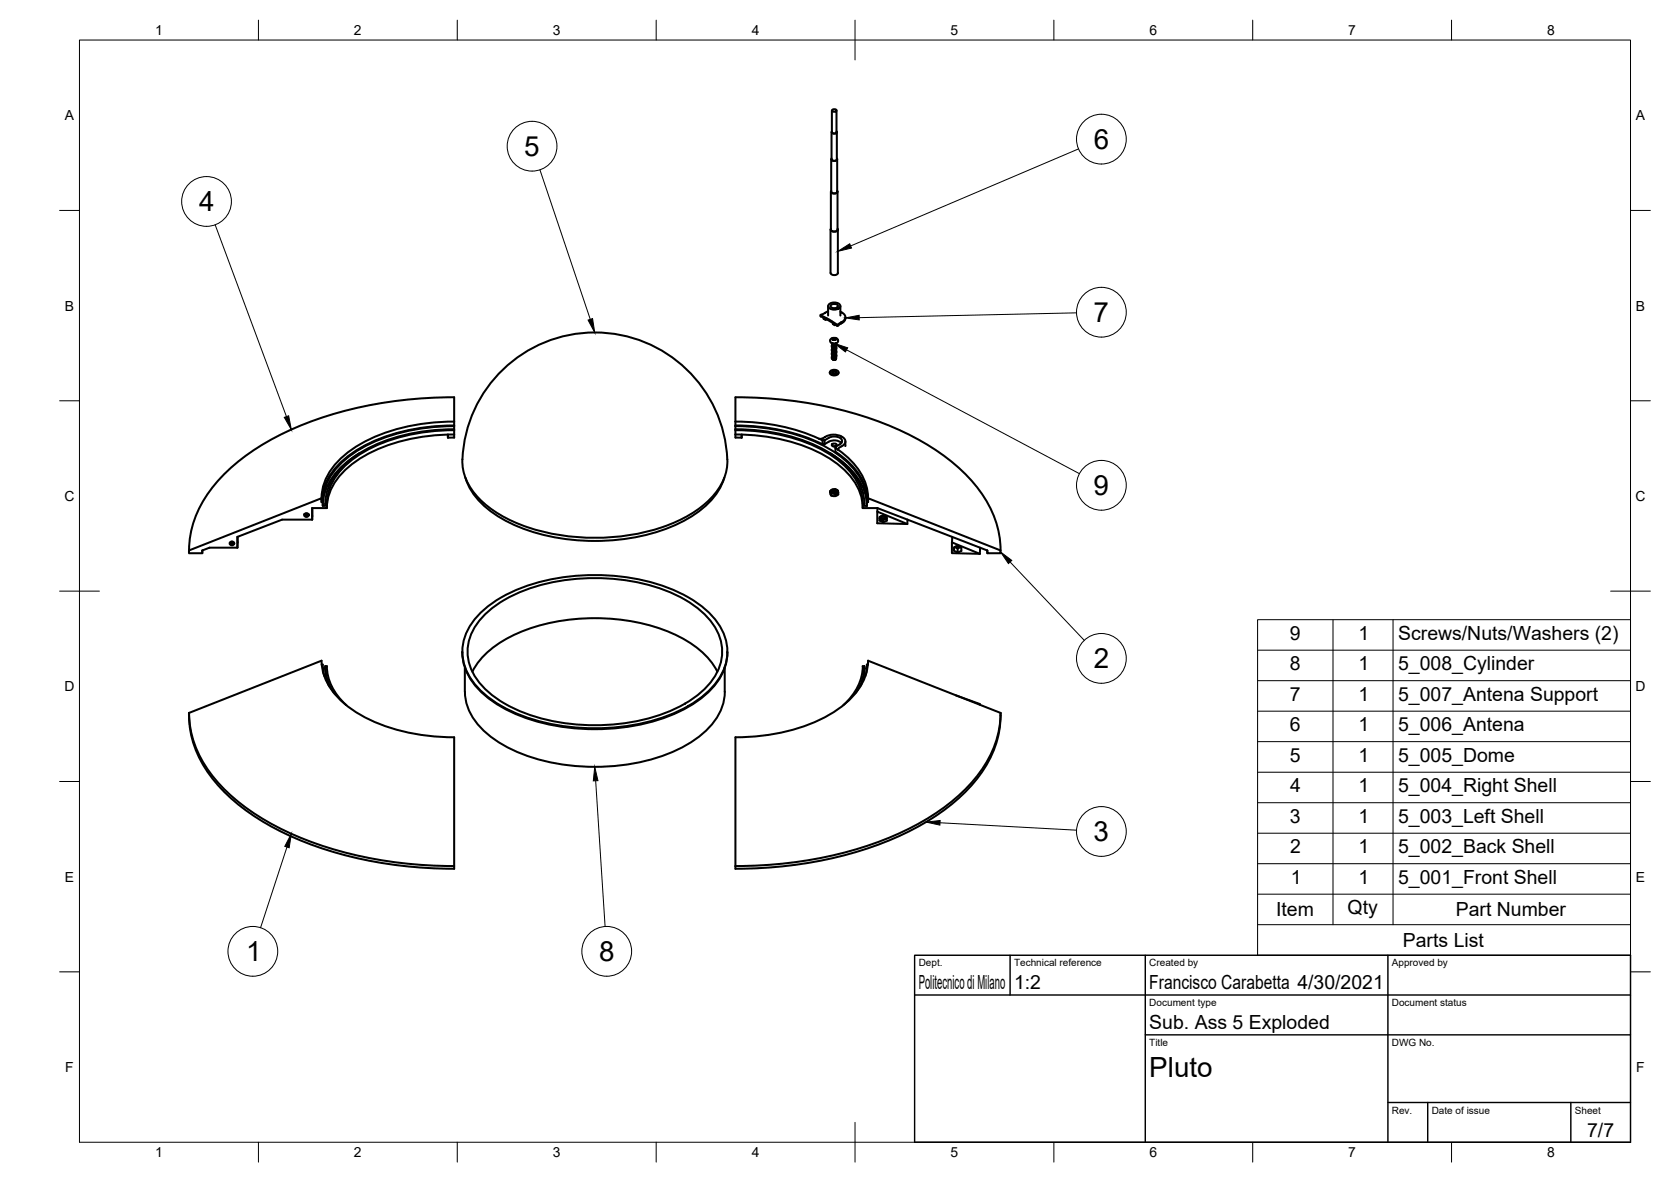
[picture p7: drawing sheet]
<svg xmlns="http://www.w3.org/2000/svg" width="420mm" height="297mm" viewBox="0 0 420 297" stroke-linecap="round" stroke-linejoin="round" font-family="sans-serif">
<!-- layer: Visible -->
<g fill="none" stroke="#000" stroke-width=".51">
<path d="M209.1 33.2v6.8M209.1 39.8l-.1 .2a.86 .86 0 0 0 1.5 0l-.1-.2M209.2 27.8v5.4l.6 .3 .6-.3-.1-5.4M209.2 33v.4l.4 .2 .8-.2v-.4M209.2 27.7l.7-.3 .4 .5-.7 .2zM210.4 33.2v6.8M208.8 57.7l.1 10.9a1.06 1.06 0 0 0 1.8 0M208.9 48.2v9.5M208.9 57.5v.2a1.06 1.06 0 0 0 1.8 0l-.1-.2M209 40v8.2a.87 .87 0 0 0 1.5 0v-8.2M209 48l-.1 .2a.97 .97 0 0 0 1.7 0l-.1-.2M209.1 40a.76 .76 0 0 0 1.3 0"/>
<path d="M210.6 48.2v9.5a.97 .97 0 0 1-1.7 0M210.7 57.7v10.9M206.3 79.2l.1 .3 .7 .4v.2l.5 .3M207.4 78.6l-1.1 .6 2.1 1.1 2.1 1.3M207.5 78.6h-.1M208.2 76.9v2.4M208.2 78.2l-.7 .4M208.4 76.5a1.98 1.98 0 0 1 2.9 .3 1.33 1.33 0 0 1-1.8 1 .94 .94 0 0 1-1-.3 .94 .94 0 0 1-.1-1zM208.9 76.7l.9-.3a.68 .68 0 0 1 .8 .7l-.8 .4a.68 .68 0 0 1-.9-.8zM211.3 76.9v2.4M211.3 78.4l.4 .2M211.8 78.6a1.37 1.37 0 0 1 .6 1.4 1.37 1.37 0 0 1-1.1 1.1l-.6 .5h-.2"/>
<path d="M212.6 79.7v.3M207.8 80.2l-.2 .2v-.3a4.7 4.7 0 0 1 2.1 1.5l.2 .1M208.6 93.6a1.19 1.19 0 0 0 1.1 .8 1.19 1.19 0 0 0 1.1-.7v-.1M208.7 93.3a1.36 1.36 0 0 1 2.1 .3 1.26 1.26 0 0 1-2.1 0zM208.9 85.2l.1-.1a1.24 1.24 0 0 1 1.6 .1l.1 .3-.1 .5-.9 .4-.8-.4-.2-.2zM209.2 93.5l.7-.2 .4 .3-.7 .3zM209.2 93.6l.6-.2 .5 .2M209.2 86.3l.4 .3h.3l.3-.3M209.2 86.6h.1M209.2 86.7h.1M209.2 87h.1M209.2 87.6h.1"/>
<path d="M209.2 87.7h.1M209.2 88.2v.1M209.2 88.4h.1M209.2 88.5h.1M209.2 88.6v.1M209.2 89.2h.1M209.2 89.3h.1M209.2 89.5h.1M209.2 89.6h.1M209.2 89.9h.1M209.3 90.1l.3 .3M209.3 89v.2l.4 .1 .4-.1 .1-.3-.4 .4-.6-.2"/>
<path d="M209.3 86.3l.4 .2 .4-.2M209.4 90.3h.1M209.4 90.3h.6M209.5 90.3l.1 .1M209.5 85.2v.3M209.5 85.2l-.2 .2 .2 .1M209.5 85v.4M209.5 85.2h.1M209.5 85h.2M209.5 85.2v.2M209.5 85l-.2 .1 .2 .1M209.5 90.1h.4"/>
<path d="M209.5 90h.4M209.5 89.8h.4M209.5 89.7h.4M209.5 89.6h.4M209.5 89.4h.4M209.5 89.2h.4M209.5 89h.4M209.5 88.9h.4M209.5 88.8h.4M209.5 88.6h.4M209.5 88.5h.4M209.5 88.2h.4"/>
<path d="M209.5 88.1h.4M209.5 87.9h.4M209.5 87.8h.4M209.5 87.7h.4M209.5 87.5h.4M209.5 87.3h.4M209.5 87.1h.4M209.5 87h.4M209.5 86.9h.4M209.5 86.7h.4M209.5 86.6h.4M209.7 85l-.1 .4"/>
<path d="M209.7 85.3l-.2 .2M209.7 85v.3M209.7 85h.3l-.1 .4M209.7 85.3l.3 .2M209.8 85v.4M209.9 90.2l-.4 .1M209.9 89.3h-.4M209.9 88.3l-.4 .1M209.9 87.4h-.4M209.9 86.4l-.4 .1M209.9 90.4h-.3M210 85l.2 .1-.3 .3"/>
<path d="M210 85.2h.1M210 85.2v.3M210 85.2l.2 .2-.2 .1M210 90.3l-.4 .1M210.1 90.3l-.5 .1M210.1 81.6l-.2 .1v-.2l.6 .4M210.2 89.9l-.1 .2-.4 .2-.4-.2v-.2M210.2 89.7l-.4 .4-.5-.1v-.2M210.2 89.6l-.4 .4-.5-.1v-.2M210.2 89.5l-.4 .3h-.5v-.3M210.2 89.3l-.4 .4-.5-.1v-.2M210.2 89.2l-.1 .3-.3 .1-.5-.1v-.2"/>
<path d="M210.2 89.1l-.4 .3h-.5v-.3M210.2 88.8l-.4 .4-.5-.1v-.3M210.2 88.7l-.4 .3-.5-.1v-.2M210.2 88.5l-.4 .4-.5-.1v-.2M210.2 88.4l-.4 .4-.5-.1v-.3M210.2 88.2l-.1 .3-.3 .1-.5-.1v-.2M210.2 88.1l-.4 .4-.5-.1v-.2M210.2 88l-.1 .2-.4 .2-.4-.2v-.2M210.2 87.8l-.4 .4-.5-.1v-.2M210.2 87.7l-.4 .4-.5-.1v-.2M210.2 87.6l-.4 .3-.5-.1v-.2M210.2 87.4l-.4 .4-.5-.1v-.2"/>
<path d="M210.2 87.3l-.3 .3h-.4l-.2-.2-.1 .1 .6 .2 .4-.4M210.2 87.2l-.4 .3-.5-.1v-.2M210.2 87l-.1 .3-.4 .1-.4-.1v-.2M210.2 86.9l-.4 .4-.5-.1v-.3M210.2 86.7l-.4 .4-.5-.1v-.2M210.2 86.6l-.4 .4-.5-.1v-.2M210.2 86.5l-.4 .4-.5-.1v-.3M210.2 86.3l-.3 .4h-.4l-.2-.3-.1 .1 .6 .2 .4-.3M210.2 90l-.2 .3-.4 .1M210.2 90.1l-.2 .2M210.2 89.9l-.4 .4-.6-.3M210.2 89.8l-.4 .3-.6-.2"/>
<path d="M210.2 89.7l-.5 .3-.5-.3M210.2 89.5l-.4 .4-.6-.3M210.2 89.4l-.5 .3-.5-.2M210.2 89.3l-.4 .3-.6-.3M210.2 89.1l-.4 .4-.6-.3M210.2 88.8l-.4 .4-.6-.3M210.2 88.7l-.1 .3-.4 .1-.5-.3M210.2 88.6l-.4 .3-.6-.2M210.2 88.4l-.5 .4-.5-.3M210.2 88.3l-.4 .3-.6-.2M210.2 88.2l-.4 .3-.6-.2M210.2 88l-.4 .4-.6-.3"/>
<path d="M210.2 87.9l-.4 .3-.6-.2M210.2 87.8l-.1 .2-.4 .1-.5-.3M210.2 87.6l-.4 .4-.6-.3M210.2 87.5l-.5 .3-.5-.2M210.2 87.2l-.4 .4-.6-.3M210.2 87.1l-.4 .3-.6-.2M210.2 87l-.4 .3-.6-.3M210.2 86.8l-.1 .3-.4 .1-.5-.3M210.2 86.7l-.4 .3-.6-.3M210.2 86.5l-.5 .4-.5-.3M210.2 86.3l-.4 .3-.6-.3M210.2 86.7h.1"/>
<path d="M210.2 86.8h.1M210.2 86.9v.1M210.2 87.1h.1M210.2 87.2h.1M210.2 87.6h.1M210.2 87.7v.1M210.2 87.9h.1M210.2 88.2h.1M210.2 88.3h.1M210.2 88.6h.1M210.2 88.7h.1M210.2 89.1h.1"/>
<path d="M210.2 89.2v.1M210.2 89.5h.1M210.2 89.6v.1M210.2 89.8h.1M210.2 89.9h.1M210.2 90.1h.1M212.6 80a1.85 1.85 0 0 1-1.2 1.4l-.9 .5M90.3 113.9a18 18 0 0 0-8.9 11l-.2 2.2M112.6 109.2v.8M112.6 110h1.6v-10.1a95.7 95.7 0 0 0-47.1 11.2 41.1 41.1 0 0 0-17.2 17 23.6 23.6 0 0 0-2.4 10.2M114.2 105.9a45.6 45.6 0 0 0-26 7.3 15.5 15.5 0 0 0-7.3 12M114.2 106.9a45.6 45.6 0 0 0-26 7.2 15.5 15.5 0 0 0-7.3 12.1"/>
<path d="M114.2 107.1a45.2 45.2 0 0 0-25.8 7.1 15.4 15.4 0 0 0-7.2 12M114.2 107.9a44.3 44.3 0 0 0-25.3 7 15.1 15.1 0 0 0-7.1 11.7M114.2 108.1a42.8 42.8 0 0 0-25.8 7.6 14.2 14.2 0 0 0-6.2 10.9M114.2 109.2a42.8 42.8 0 0 0-25.8 7.6 14.2 14.2 0 0 0-6.2 10.9M116.3 115.5a14.7 14.7 0 0 0 6.5 11.9 42.6 42.6 0 0 0 22.9 7.6 50.2 50.2 0 0 0 27.8-5.7 17.8 17.8 0 0 0 9.2-11.3 30.5 30.5 0 0 0-4.1-17.5 33.3 33.3 0 0 0-36.8-16 33.3 33.3 0 0 0-25.5 31M184.9 108.1a42.8 42.8 0 0 1 25.9 7.6 14.2 14.2 0 0 1 6.1 10.9M184.9 107.9a44.3 44.3 0 0 1 25.3 7 15.1 15.1 0 0 1 7.1 11.7M184.9 107.1a45.2 45.2 0 0 1 25.8 7.1 15.4 15.4 0 0 1 7.3 12M184.9 106.9a50 50 0 0 1 21.9 4.8M184.9 105.9a53.9 53.9 0 0 1 21.4 4.4l1.1-.5M184.9 109.2a42.8 42.8 0 0 1 25.9 7.6 14.2 14.2 0 0 1 6.1 10.9M186.5 109.2v.8h-1.6v-10.1a95.7 95.7 0 0 1 47.2 11.2 41.1 41.1 0 0 1 17.1 17 23.6 23.6 0 0 1 2.4 10.2"/>
<path d="M206 110.3l.8 .4M206.8 110.7v1M207.3 111.6h-.5M207.3 110.6l-.5 .1M207.3 110.6v1l1.1-.6a2.88 2.88 0 0 1 3.2 .3M207.5 109.8h-.1M208.4 110.1l-1.1 .5M208.4 110a2.56 2.56 0 0 1 3.3 .7l-.2 .7-1.4 .9M208.8 113.9a18 18 0 0 1 8.9 11l.3 2.2M209.1 111.7a.71 .71 0 0 1 1.3 .2 .71 .71 0 0 1-1.3-.2zM209.5 112.2h.5M210.1 112.6l.6 .4"/>
<path d="M210.1 112.3v1.2a16.3 16.3 0 0 1 8.1 11.6l.1 1.1M210.1 112.3v.2M210.7 113l.1 .1M210.8 113.1a15.4 15.4 0 0 1 7.5 12.1M211.6 112.2l-.7 .4-.2 .4M211.7 109.8a4.2 4.2 0 0 0-4.2 0M211.8 109.8a1.24 1.24 0 0 1 .8 1.3 1.24 1.24 0 0 1-1 1.1M212.6 110.9v1.2M50.9 138.3v.7M57.8 136.4l.5 .3 .6-.3M58.3 136.1v.6M59.8 134.9l-.1 2.7"/>
<path d="M76.5 129.2l.6 .3 .5-.3M76.6 129.2l.4 .2M77.5 129.2l-.5 .2v.1M78.5 130.6h-7.6l-11.2 4.3v2.7h-7l-1.8 .7M78.5 129.7v.9M81.8 126.6v.5h-.6v-.9h-.4v-1l-33.3 13.1v.7h3.4v-.7M81.8 126.6h.4v1.1h-3.7v2.9M117 120a18.6 18.6 0 0 0 9.6 10.5 51.9 51.9 0 0 0 34.5 4.2 34.6 34.6 0 0 0 17.1-8.3 15.3 15.3 0 0 0 3.9-6.4M208.7 123.4l.3 .5v.6l-.3-.6zM208.9 123.3a1.08 1.08 0 0 1 1.8 .2 1.05 1.05 0 0 1-1.8-.1zM209 124l1 .1M209 124.5l1 .2"/>
<path d="M209.3 123.4l.5-.2 .4 .1a.44 .44 0 0 1-.4 .5 .44 .44 0 0 1-.5-.4zM209.4 123.6l.3-.1 .4 .2-.3-.2zM209.4 123.7h.7M209.5 123.4h.4M209.5 123.7h.4M209.5 123.5h.4M209.6 123.2l.6 .2-.1 .3M209.6 123.8h.3M209.7 123.8h.1zM209.7 123.3l.3 .1M210 123l.5 .1 .3 .6-.1 .6-.7 .4v-.6l.8-.4M210 123h-.8l-.5 .4"/>
<path d="M210.1 123.6l-.4-.2a.23 .23 0 0 0-.3 0 .23 .23 0 0 0 0 .3M210.2 123.4l-.3-.2-.6 .2 .5-.1 .3 .4M216.9 126.6h.4M216.9 127.7h3.7M216.9 126.6v1.1M218.3 126.2h-.3v.9h-.7v-.5M218.3 126.2v-1l33.3 13.1v.7h-3.4v-.7M220.6 128.6l7.5 3.1-7.5-.2zM220.6 127.7l27.6 10.6M220.6 127.7v.9M221.1 130.3l1 .4v.6l-1-.5v-.9l1-.4 .9 .5v.8l-.9 .5M221.5 129.8a.58 .58 0 0 0 .6 .5 .58 .58 0 0 0 .6-.5"/>
<path d="M221.6 129.7l.5 .2 .4-.2M223 130.3l-.9 .4M228.2 130.6l-.1 1.1M239.4 136.3v2.7l7 .2M239.4 136.3l7 2.9M239.4 134.9v1.4M240 137.5l.8 .3v1.1l-.9-.5v-.9l.9-.4 .9 .5v.9l-.9 .4M240.4 137.3h.8M241.6 137.5l-.8 .3M246.4 137.6v1.6M248.3 138.3v.7M121 153.8a38.2 38.2 0 0 1 21.6-8.9 51 51 0 0 1 30.5 5.3 18.6 18.6 0 0 1 9.4 10.6 12.8 12.8 0 0 1-4.4 12.9 38.2 38.2 0 0 1-21.6 8.9 51 51 0 0 1-30.5-5.2 18.6 18.6 0 0 1-9.4-10.7 12.8 12.8 0 0 1 4.4-12.9z"/>
<path d="M122.2 154.2a36.7 36.7 0 0 1 20.7-8.5 49 49 0 0 1 29.3 5 17.8 17.8 0 0 1 9 10.2 12.3 12.3 0 0 1-4.2 12.4 36.7 36.7 0 0 1-20.8 8.5 49 49 0 0 1-29.3-5 17.8 17.8 0 0 1-9-10.2 12.3 12.3 0 0 1 4.3-12.4zM47.5 179.2l33.4-13.2a14.4 14.4 0 0 0 5.8 10.9 42.5 42.5 0 0 0 24.9 8.3l2.6 .1v33a99.9 99.9 0 0 1-44-9.6 45.9 45.9 0 0 1-19-16.2 24.5 24.5 0 0 1-3.7-13.3zM47.5 179.2a27.4 27.4 0 0 0 9.1 19.4 64.5 64.5 0 0 0 27.7 15 107.3 107.3 0 0 0 29.9 4M80.9 167h.3l.3 2.9M81.2 168h.6M81.8 168l.3 2.5 .6 1.8M81.8 167.4a12 12 0 0 0 2.1 6.7M81.8 167.4h.4a13.3 13.3 0 0 0 4.9 9.8M81.8 167.4v.6M116.2 163.8a14.1 14.1 0 0 0 5.9 11.1 42.4 42.4 0 0 0 24.9 8.3 48.4 48.4 0 0 0 27-6.1 18.1 18.1 0 0 0 8.5-10.1l.4-3M116.9 167.8v6M116.9 173.8a14.2 14.2 0 0 0 5.8 10.7 41.6 41.6 0 0 0 24.3 8.2 47.4 47.4 0 0 0 26.5-6 17.8 17.8 0 0 0 8.4-9.9l.3-3"/>
<path d="M118.8 168.8a22.9 22.9 0 0 1 12.3-10.1 51.7 51.7 0 0 1 38.6 .8 22.1 22.1 0 0 1 10.7 9.3M182.2 167.8v6M182.9 163.8v.2M217.3 167.4h-.4a13.3 13.3 0 0 1-4.8 9.8M217.3 168h.6M217.3 167.4v.6M217.3 167.4a12 12 0 0 1-2.1 6.7M217.3 168l-.1 1.8-.7 2.5M218 167h.2M218 167l-.4 2.9M240.3 174.7l6.1 2.2v.2M251.6 179.2a27.4 27.4 0 0 1-9.1 19.4 64.5 64.5 0 0 1-27.7 15 107.3 107.3 0 0 1-29.9 4"/>
<path d="M184.9 185.3a45.6 45.6 0 0 0 26-7.2 15.5 15.5 0 0 0 7.4-12.1l33.3 13.2a25.9 25.9 0 0 1-7.1 17.9 56.8 56.8 0 0 1-22.3 14.6 102.9 102.9 0 0 1-37.3 6.6z"/>
<circle cx="58.4" cy="136.6" r=".53"/>
<circle cx="77.1" cy="129.4" r=".53"/>
</g>
<g fill="#000" stroke="#000" stroke-width=".25">
<circle cx="209.2" cy="87.2" r=".24"/>
<circle cx="209.2" cy="88.8" r=".24"/>
<circle cx="209.2" cy="90" r=".24"/>
<circle cx="209.2" cy="89.1" r=".24"/>
<circle cx="209.2" cy="88.1" r=".24"/>
<circle cx="209.2" cy="87.8" r=".24"/>
<circle cx="209.2" cy="86.9" r=".24"/>
<circle cx="209.2" cy="89.7" r=".24"/>
<circle cx="210" cy="90.3" r=".24"/>
<circle cx="210.2" cy="88.4" r=".24"/>
<circle cx="210.2" cy="86.5" r=".24"/>
<circle cx="210.2" cy="89.4" r=".24"/>
<circle cx="210.2" cy="87.5" r=".24"/>
</g>
<!-- layer: Border -->
<g fill="none" stroke="#000" stroke-width=".25">
<path d="M20 10.1h390v276.9h-390zM65 5.1v5M115 5.1v5M165 5.1v5M215 5.1v10M265 5.1v5M315 5.1v5M365 5.1v5M15 52.9h5M410 52.9h5M15 100.7h5M410 100.7h5"/>
<path d="M15 148.6h10M405 148.6h10M15 196.4h5M410 196.4h5M15 244.2h5M410 244.2h5M65 287v5M115 287v5M165 287v5M215 282.1v9.9M265 287v5M315 287v5"/>
<path d="M365 287v5"/>
</g>
<!-- layer: TitleBlock -->
<path d="M230 240.1h180v46.9h-180zM230 250h180M254 240.1v9.9M288 240.1v46.9M349 240.1v46.9M288 260.1h122M349 277.1h61M359 277.1v9.9M395 277.1v9.9" fill="none" stroke="#000" stroke-width=".36"/>
<!-- layer: BOM -->
<g fill="none" stroke="#000" stroke-width=".25">
<path d="M271.2 37.4l-57.3 24.4M54.1 56.5l17.9 48.2M135.8 42.7l12.6 37.5M270.7 78.6l-54.7 1.2M212.9 87.9l58.5 31.1M254 141.2l18.6 19.7M316.2 155.7h93.8v84.4h-93.8zM335.2 155.7v76.7M350.3 155.7v76.7M316.2 178.7h93.8M316.2 171.1h93.8M316.2 163.4h93.8"/>
<path d="M149.8 196.2l2.3 36.6M316.2 194.1h93.8M316.2 186.4h93.8M72.2 212.9l-6.7 20.3M236.3 206.8l34.4 1.8M316.2 217.1h93.8M316.2 209.4h93.8M316.2 201.7h93.8M316.2 232.4h93.8M316.2 224.7h93.8"/>
<circle cx="133.8" cy="36.7" r="6.3"/>
<circle cx="276.9" cy="35" r="6.3"/>
<circle cx="51.9" cy="50.6" r="6.3"/>
<circle cx="276.9" cy="78.5" r="6.3"/>
<circle cx="276.9" cy="122" r="6.3"/>
<circle cx="276.9" cy="165.5" r="6.3"/>
<circle cx="276.9" cy="209" r="6.3"/>
<circle cx="63.6" cy="239.1" r="6.3"/>
<circle cx="152.6" cy="239.1" r="6.3"/>
</g>
<path d="M210.7 63.2l3-1.9 .4 1zM147.9 80.4l1.1-.3 .5 3.5zM209.8 86.3l3.3 1.1-.5 1zM212.6 79.9l3.4-.7v1.2zM71.5 104.9l1.1-.4 .7 3.5zM251.6 138.7l2.8 2.1-.8 .8zM149.5 192.7l.8 3.5h-1.1zM73.3 209.5l-.6 3.5-1.1-.3zM232.9 206.6l3.5-.4-.1 1.2z" fill="#000" stroke="#000" stroke-width=".25"/>
<g font-size="7">
<text x="131.8" y="39.2">5</text>
<text x="275" y="37.5">6</text>
<text x="50.1" y="53.1">4</text>
<text x="275" y="81">7</text>
<text x="275" y="124.4">9</text>
<text x="275.1" y="168">2</text>
<text x="275" y="211.4">3</text>
<text x="61.9" y="241.6">1</text>
<text x="150.6" y="241.6">8</text>
<text x="289" y="270.6">Pluto</text>
</g>
<g font-size="4.9">
<text x="324.3" y="160.7">9</text>
<text x="341.5" y="160.7">1</text>
<text x="351.6" y="160.8">Screws/Nuts/Washers (2)</text>
<text x="324.3" y="168.4">8</text>
<text x="341.5" y="168.4">1</text>
<text x="351.6" y="168.5">5_008_Cylinder</text>
<text x="324.3" y="176.1">7</text>
<text x="341.5" y="176.1">1</text>
<text x="351.6" y="176.1">5_007_Antena Support</text>
<text x="324.4" y="183.7">6</text>
<text x="341.5" y="183.7">1</text>
<text x="351.6" y="183.7">5_006_Antena</text>
<text x="324.3" y="191.4">5</text>
<text x="341.5" y="191.4">1</text>
<text x="351.6" y="191.4">5_005_Dome</text>
<text x="324.4" y="199.1">4</text>
<text x="341.5" y="199.1">1</text>
<text x="351.6" y="199.1">5_004_Right Shell</text>
<text x="324.3" y="206.7">3</text>
<text x="341.5" y="206.7">1</text>
<text x="351.6" y="206.8">5_003_Left Shell</text>
<text x="324.4" y="214.4">2</text>
<text x="341.5" y="214.4">1</text>
<text x="351.6" y="214.4">5_002_Back Shell</text>
<text x="324.5" y="222.1">1</text>
<text x="341.5" y="222.1">1</text>
<text x="351.6" y="222.1">5_001_Front Shell</text>
<text x="320.9" y="230.3">Item</text>
<text x="338.8" y="229.8">Qty</text>
<text x="366" y="230.3">Part Number</text>
<text x="352.7" y="237.9">Parts List</text>
<text x="231" y="248.5">Politecnico di Milano</text>
<text x="255" y="248.5">1:2</text>
<text x="289" y="248.5">Francisco Carabetta 4/30/2021</text>
<text x="289" y="258.6">Sub. Ass 5 Exploded</text>
<text x="399.1" y="285.7">7/7</text>
</g>
<g font-size="3.5">
<text x="39" y="8.8">1</text>
<text x="89" y="8.8">2</text>
<text x="139" y="8.8">3</text>
<text x="189" y="8.8">4</text>
<text x="239" y="8.8">5</text>
<text x="289" y="8.8">6</text>
<text x="339" y="8.8">7</text>
<text x="389" y="8.8">8</text>
<text x="16.3" y="30.2">A</text>
<text x="411.3" y="30.2">A</text>
<text x="16.3" y="78">B</text>
<text x="411.3" y="78">B</text>
<text x="16.2" y="125.9">C</text>
<text x="411.2" y="125.9">C</text>
<text x="16.2" y="173.7">D</text>
<text x="411.2" y="173.7">D</text>
<text x="16.3" y="221.6">E</text>
<text x="411.3" y="221.6">E</text>
<text x="16.4" y="269.4">F</text>
<text x="411.4" y="269.4">F</text>
<text x="39" y="290.8">1</text>
<text x="89" y="290.8">2</text>
<text x="139" y="290.8">3</text>
<text x="189" y="290.8">4</text>
<text x="239" y="290.8">5</text>
<text x="289" y="290.8">6</text>
<text x="339" y="290.8">7</text>
<text x="389" y="290.8">8</text>
</g>
<g font-size="2.5">
<text x="231" y="242.9">Dept.</text>
<text x="255" y="242.9">Technical reference</text>
<text x="289" y="242.9">Created by</text>
<text x="350" y="242.9">Approved by</text>
<text x="289" y="252.8">Document type</text>
<text x="350" y="252.8">Document status</text>
<text x="289" y="262.9">Title</text>
<text x="350" y="262.9">DWG No.</text>
<text x="350" y="279.9">Rev.</text>
<text x="360" y="279.9">Date of issue</text>
<text x="396" y="279.9">Sheet</text>
</g>
</svg>
